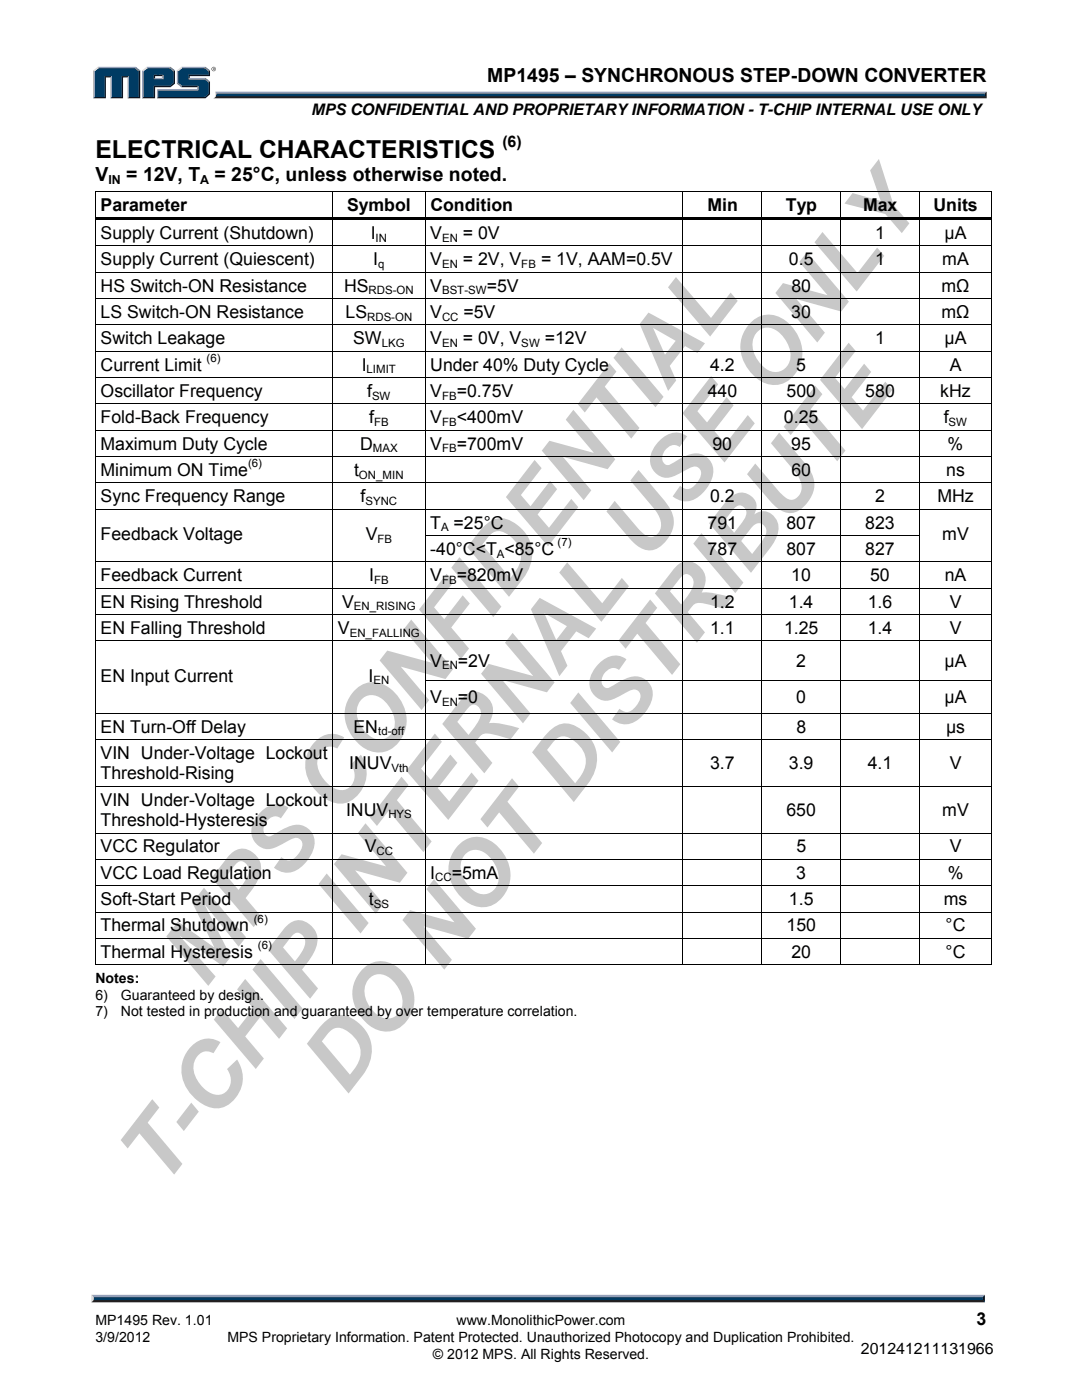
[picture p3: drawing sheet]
<svg xmlns="http://www.w3.org/2000/svg" width="216mm" height="279mm" viewBox="0 0 216 279" stroke-linecap="round" stroke-linejoin="round" font-family="sans-serif">
<path d="M43 18.3h153.9l-.4 .7h-153.4z" fill="#94a0b9"/>
<path d="M43.1 19h153.4l.4 .6h-154.3l.4-.2z" fill="#231f20"/>
<path d="M196.5 18.7l.4-.4v1.3l-.4-.4z" fill="#001339"/>
<path d="M43.2 18.7h153.3v.5h-153.4z" fill="#003b63"/>
<path d="M43 18.3l.2 .5a.79 .79 0 0 1-.6 .8 1.24 1.24 0 0 0 .4-1.3z" fill="#dcddde"/>
<path d="M30.7 15.8l.3-.3h1.3l.3 .3z" fill="#94a0b9"/>
<g fill="#003b63">
<path d="M18.9 14.2l.8-.6h7.2l.8 .6v5.2h-2v-4.2h-1.4v4.2h-2v-4.2h-1.4v4.2h-2z"/>
<path d="M28.6 14.2l.8-.6h2.2v1.3h-.9v.9h1.9v-.9h-1.3v-1.3h2.5l.8 .6v2.3l-.8 .6h-3.1v2.3h-2.1z"/>
<path d="M31.5 18h8.1v-.9h-3.3l-.8-.6v-2.3l.8-.6h4.5l.8 .6v.7h-4v.9h3.2l.8 .6v2.2l-.8 .8h-9.3z"/>
</g>
<path d="M36.2 13.5h4.8" fill="none" stroke="#94a0b9" stroke-width=".27"/>
<path d="M35.3 14l.9-.7 .2 .3-.8 .6z" fill="#dcddde"/>
<path d="M35.4 14v2.7" fill="none" stroke="#94a0b9" stroke-width=".27"/>
<path d="M35.3 16.7l.3-.2 .8 .6-.2 .3z" fill="#547194"/>
<path d="M36.2 17.3h3.4" fill="none" stroke="#001339" stroke-width=".27"/>
<g fill="#94a0b9">
<path d="M31.3 17.8h8v-.4l.3-.3v.9h-8z"/>
<path d="M31.3 17.8l.3 .2v1.4l-.3 .2z"/>
</g>
<path d="M37.6 14.9h4v-.7l.3-.2v1.2h-4v.3l-.3 .3z" fill="#001339"/>
<path d="M37.6 15.7h3.4" fill="none" stroke="#94a0b9" stroke-width=".27"/>
<path d="M41 15.5l.9 .8-.3 .1-.8-.6z" fill="#547194"/>
<g fill="#001339">
<path d="M31.3 19.6l.3-.2h9.2l.8-.8v-2.2l.3-.1v2.5l-.9 .8z"/>
<path d="M30.7 17.1h3.1l.8-.6v-2.3l.3-.2v2.7l-.9 .7h-3v2.2h-2.7l.3-.2h2.1z"/>
</g>
<path d="M34 13.3l.9 .7-.3 .2-.8-.6z" fill="#547194"/>
<path d="M29.2 13.5h4.8" fill="none" stroke="#94a0b9" stroke-width=".27"/>
<path d="M28.3 14l.9-.7 .2 .3-.8 .6z" fill="#dcddde"/>
<path d="M28.5 14v5.6" fill="none" stroke="#94a0b9" stroke-width=".27"/>
<path d="M32.3 15.2l.3-.3v.9l-.3-.3z" fill="#94a0b9"/>
<g fill="#001339">
<path d="M30.7 14.9h1.9l-.3 .3h-1.3v.3l-.3 .3z"/>
<path d="M27.7 14.2l.3-.2v5.6h-2.5l.2-.2h2z"/>
</g>
<path d="M27.1 13.3l.9 .7-.3 .2-.8-.6z" fill="#547194"/>
<path d="M19.5 13.5h7.6" fill="none" stroke="#94a0b9" stroke-width=".27"/>
<path d="M18.6 14l.9-.7 .2 .3-.8 .6z" fill="#dcddde"/>
<path d="M18.7 14v5.6" fill="none" stroke="#94a0b9" stroke-width=".27"/>
<path d="M20.9 15.2h1.4l-.3 .3h-.9v4.1h-2.5l.3-.2h2z" fill="#001339"/>
<path d="M22.2 15.2v4.4" fill="none" stroke="#94a0b9" stroke-width=".27"/>
<path d="M24.3 15.2h1.4l-.2 .3h-.9v4.1h-2.6l.3-.2h2z" fill="#001339"/>
<path d="M25.6 15.2v4.4" fill="none" stroke="#94a0b9" stroke-width=".27"/>
<path d="M41 13.3l.9 .7-.3 .2-.8-.6z" fill="#547194"/>
<g fill="#231f20">
<path d="M18.7 259.2h177.4l.4 .7h-178.3z"/>
<path d="M42.2 13.8a.45 .45 0 0 1 .9 0 .45 .45 0 0 1-.9 0zM42.3 13.8a.37 .37 0 0 0 .7 0 .37 .37 0 0 0-.7 0zM42.5 13.5l.3 .1v.4l-.2-.2-.1 .2zM42.6 13.6v.2l.1-.1z"/>
</g>
<path d="M18.3 258.4h178.2l-.4 .8h-177.4z" fill="#94a0b9"/>
<path d="M196.5 258.4v1.5l-.4-.4v-.6z" fill="#001339"/>
<path d="M18.7 258.9h177.4v.6h-177.4z" fill="#003b63"/>
<path d="M18.2 258.4l.5 .5v.5l-.5 .5z" fill="#dcddde"/>
<g fill="#000">
<path d="M19 38.1h.1v.7h-.1zM66.3 38.1h.2v.7h-.2zM84.8 38.1h.1v.7h-.1zM136.2 38.1h.2v.7h-.2zM151.9 38.1h.2v.7h-.2zM167.7 38.1h.1v.7h-.1zM183.4 38.1h.2v.7h-.2zM197.8 38.1h.2v.7h-.2zM197.8 38.1h.2v.2h-.2zM19 43.4h.1v1h-.1zM19 49h.1v.7h-.1zM19 54.2h.1v.7h-.1z"/>
<path d="M19.1 43.4h47.2v.5h-47.2zM66.3 43.9h.2v.5h-.2zM66.3 43.4h18.5v.5h-18.5zM66.3 49h.2v.7h-.2zM66.3 54.2h.2v.7h-.2zM84.8 43.9h.1v.5h-.1zM84.8 43.4h51.4v.5h-51.4zM84.8 49h.1v.7h-.1zM84.8 54.2h.1v.7h-.1zM136.2 43.9h.2v.5h-.2zM136.2 43.4h15.7v.5h-15.7zM136.2 49h.2v.7h-.2z"/>
<path d="M136.2 54.2h.2v.7h-.2zM151.9 43.9h.2v.5h-.2zM151.9 43.4h15.8v.5h-15.8zM151.9 49h.2v.7h-.2zM151.9 54.2h.2v.7h-.2zM167.7 43.9h.1v.5h-.1zM167.7 43.4h15.7v.5h-15.7zM167.7 49h.1v.7h-.1zM167.7 54.2h.1v.7h-.1zM183.4 43.9h.2v.5h-.2zM183.4 43.4h14.4v.5h-14.4zM183.4 49h.2v.7h-.2z"/>
<path d="M183.4 54.2h.2v.7h-.2zM197.8 43.4h.2v1h-.2zM197.8 49h.2v.7h-.2zM197.8 54.2h.2v.7h-.2zM19 59.5h.1v.7h-.1zM19 64.7h.1v.7h-.1zM19 70h.1v.7h-.1zM19 75.3h.1v.7h-.1zM66.3 59.5h.2v.7h-.2zM66.3 64.7h.2v.7h-.2zM66.3 70h.2v.7h-.2zM66.3 75.3h.2v.7h-.2z"/>
<path d="M84.8 59.5h.1v.7h-.1zM84.8 64.7h.1v.7h-.1zM84.8 70h.1v.7h-.1zM84.8 75.3h.1v.7h-.1zM136.2 59.5h.2v.7h-.2zM136.2 64.7h.2v.7h-.2zM136.2 70h.2v.7h-.2zM136.2 75.3h.2v.7h-.2zM151.9 59.5h.2v.7h-.2zM151.9 64.7h.2v.7h-.2zM151.9 70h.2v.7h-.2zM151.9 75.3h.2v.7h-.2z"/>
<path d="M167.7 59.5h.1v.7h-.1zM167.7 64.7h.1v.7h-.1zM167.7 70h.1v.7h-.1zM167.7 75.3h.1v.7h-.1zM183.4 59.5h.2v.7h-.2zM183.4 64.7h.2v.7h-.2zM183.4 70h.2v.7h-.2zM183.4 75.3h.2v.7h-.2zM197.8 59.5h.2v.7h-.2zM197.8 64.7h.2v.7h-.2zM197.8 70h.2v.7h-.2zM197.8 75.3h.2v.7h-.2z"/>
<path d="M19 80.5h.1v.7h-.1zM19 85.8h.1v.7h-.1zM19 91h.1v.7h-.1zM19 96.3h.1v.7h-.1zM66.3 80.5h.2v.7h-.2zM66.3 85.8h.2v.7h-.2zM66.3 91h.2v.7h-.2zM66.3 96.3h.2v.7h-.2zM84.8 80.5h.1v.7h-.1zM84.8 85.8h.1v.7h-.1zM84.8 91h.1v.7h-.1zM84.8 96.3h.1v.7h-.1z"/>
<path d="M136.2 80.5h.2v.7h-.2zM136.2 85.8h.2v.7h-.2zM136.2 91h.2v.7h-.2zM136.2 96.3h.2v.7h-.2zM151.9 80.5h.2v.7h-.2zM151.9 85.8h.2v.7h-.2zM151.9 91h.2v.7h-.2zM151.9 96.3h.2v.7h-.2zM167.7 80.5h.1v.7h-.1zM167.7 85.8h.1v.7h-.1zM167.7 91h.1v.7h-.1zM167.7 96.3h.1v.7h-.1z"/>
<path d="M183.4 80.5h.2v.7h-.2zM183.4 85.8h.2v.7h-.2zM183.4 91h.2v.7h-.2zM183.4 96.3h.2v.7h-.2zM197.8 80.5h.2v.7h-.2zM197.8 85.8h.2v.7h-.2zM197.8 91h.2v.7h-.2zM197.8 96.3h.2v.7h-.2zM19 101.5h.1v.7h-.1zM19 106.8h.1v.7h-.1zM19 112.1h.1v.7h-.1zM19 117.3h.1v.7h-.1z"/>
<path d="M66.3 101.5h.2v.7h-.2zM66.3 106.8h.2v.7h-.2zM66.3 112.1h.2v.7h-.2zM66.3 117.3h.2v.7h-.2zM84.8 101.5h.1v.7h-.1zM84.8 106.8h.1v.7h-.1zM84.8 112.1h.1v.7h-.1zM84.8 117.3h.1v.7h-.1zM136.2 101.5h.2v.7h-.2zM136.2 106.8h.2v.7h-.2zM136.2 112.1h.2v.7h-.2zM136.2 117.3h.2v.7h-.2z"/>
<path d="M151.9 101.5h.2v.7h-.2zM151.9 106.8h.2v.7h-.2zM151.9 112.1h.2v.7h-.2zM151.9 117.3h.2v.7h-.2zM167.7 101.5h.1v.7h-.1zM167.7 106.8h.1v.7h-.1zM167.7 112.1h.1v.7h-.1zM167.7 117.3h.1v.7h-.1zM183.4 101.5h.2v.7h-.2zM183.4 106.8h.2v.7h-.2zM183.4 112.1h.2v.7h-.2zM183.4 117.3h.2v.7h-.2z"/>
<path d="M197.8 101.5h.2v.7h-.2zM197.8 106.8h.2v.7h-.2zM197.8 112.1h.2v.7h-.2zM197.8 117.3h.2v.7h-.2zM19 122.6h.1v.7h-.1zM19 127.8h.1v.7h-.1zM19 135.7h.1v.7h-.1zM66.3 122.6h.2v.7h-.2zM66.3 127.8h.2v.7h-.2zM66.3 135.7h.2v.7h-.2zM84.8 122.6h.1v.7h-.1zM84.8 127.8h.1v.7h-.1z"/>
<path d="M84.8 135.7h.1v.7h-.1zM136.2 122.6h.2v.7h-.2zM136.2 127.8h.2v.7h-.2zM136.2 135.7h.2v.7h-.2zM151.9 122.6h.2v.7h-.2zM151.9 127.8h.2v.7h-.2zM151.9 135.7h.2v.7h-.2zM167.7 122.6h.1v.7h-.1zM167.7 127.8h.1v.7h-.1zM167.7 135.7h.1v.7h-.1zM183.4 122.6h.2v.7h-.2zM183.4 127.8h.2v.7h-.2z"/>
<path d="M183.4 135.7h.2v.7h-.2zM197.8 122.6h.2v.7h-.2zM197.8 127.8h.2v.7h-.2zM197.8 135.7h.2v.7h-.2zM19 142.3h.1v.7h-.1zM19 147.5h.1v.7h-.1zM19 156.8h.1v.7h-.1zM66.3 142.3h.2v.7h-.2zM66.3 147.5h.2v.7h-.2zM66.3 156.8h.2v.7h-.2zM84.8 142.3h.1v.7h-.1zM84.8 147.5h.1v.7h-.1z"/>
<path d="M84.8 156.8h.1v.7h-.1zM136.2 142.3h.2v.7h-.2zM136.2 147.5h.2v.7h-.2zM136.2 156.8h.2v.7h-.2zM151.9 142.3h.2v.7h-.2zM151.9 147.5h.2v.7h-.2zM151.9 156.8h.2v.7h-.2zM167.7 142.3h.1v.7h-.1zM167.7 147.5h.1v.7h-.1zM167.7 156.8h.1v.7h-.1zM183.4 142.3h.2v.7h-.2zM183.4 147.5h.2v.7h-.2z"/>
<path d="M183.4 156.8h.2v.7h-.2zM197.8 142.3h.2v.7h-.2zM197.8 147.5h.2v.7h-.2zM197.8 156.8h.2v.7h-.2zM19 166.2h.1v.7h-.1zM19 171.4h.1v.7h-.1zM19 176.7h.1v.7h-.1zM66.3 166.2h.2v.7h-.2zM66.3 171.4h.2v.7h-.2zM66.3 176.7h.2v.7h-.2zM84.8 166.2h.1v.7h-.1zM84.8 171.4h.1v.7h-.1z"/>
<path d="M84.8 176.7h.1v.7h-.1zM136.2 166.2h.2v.7h-.2zM136.2 171.4h.2v.7h-.2zM136.2 176.7h.2v.7h-.2zM151.9 166.2h.2v.7h-.2zM151.9 171.4h.2v.7h-.2zM151.9 176.7h.2v.7h-.2zM167.7 166.2h.1v.7h-.1zM167.7 171.4h.1v.7h-.1zM167.7 176.7h.1v.7h-.1zM183.4 166.2h.2v.7h-.2zM183.4 171.4h.2v.7h-.2z"/>
<path d="M183.4 176.7h.2v.7h-.2zM197.8 166.2h.2v.7h-.2zM197.8 171.4h.2v.7h-.2zM197.8 176.7h.2v.7h-.2zM19 181.9h.1v.7h-.1zM19 187.2h.1v.7h-.1zM66.3 181.9h.2v.7h-.2zM66.3 187.2h.2v.7h-.2zM84.8 181.9h.1v.7h-.1zM84.8 187.2h.1v.7h-.1zM136.2 181.9h.2v.7h-.2zM136.2 187.2h.2v.7h-.2z"/>
<path d="M151.9 181.9h.2v.7h-.2zM151.9 187.2h.2v.7h-.2zM167.7 181.9h.1v.7h-.1zM167.7 187.2h.1v.7h-.1zM183.4 181.9h.2v.7h-.2zM183.4 187.2h.2v.7h-.2zM197.8 181.9h.2v.7h-.2zM197.8 187.2h.2v.7h-.2zM197.8 192.4h.2v.2h-.2z"/>
</g>
<g fill="none" stroke="#000" stroke-width=".2">
<path d="M19 38.2h47.3M19 38.8v4.6M66.4 38.8v4.6M66.5 38.2h18.3M84.8 38.8v4.6M84.9 38.2h51.3M136.3 38.8v4.6M136.4 38.2h15.5M152 38.8v4.6M152.1 38.2h15.6M167.7 38.8v4.6M167.8 38.2h15.6"/>
<path d="M183.5 38.8v4.6M183.6 38.2h14.2M197.9 38.8v4.6M19 44.4v4.6M19 49.7v4.5M19 54.9v4.6M19.1 49.1h47.2M19.1 54.3h47.2M19.1 59.6h47.2M66.4 44.4v4.6M66.4 49.7v4.5M66.4 54.9v4.6"/>
<path d="M66.5 49.1h18.3M66.5 54.3h18.3M66.5 59.6h18.3M84.8 44.4v4.6M84.8 49.7v4.5M84.8 54.9v4.6M84.9 49.1h51.3M84.9 54.3h51.3M84.9 59.6h51.3M136.3 44.4v4.6M136.3 49.7v4.5M136.3 54.9v4.6"/>
<path d="M136.4 49.1h15.5M136.4 54.3h15.5M136.4 59.6h15.5M152 44.4v4.6M152 49.7v4.5M152 54.9v4.6M152.1 49.1h15.6M152.1 54.3h15.6M152.1 59.6h15.6M167.7 44.4v4.6M167.7 49.7v4.5M167.7 54.9v4.6"/>
<path d="M167.8 49.1h15.6M167.8 54.3h15.6M167.8 59.6h15.6M183.5 44.4v4.6M183.5 49.7v4.5M183.5 54.9v4.6M183.6 49.1h14.2M183.6 54.3h14.2M183.6 59.6h14.2M197.9 44.4v4.6M197.9 49.7v4.5M197.9 54.9v4.6"/>
<path d="M19 60.2v4.5M19 65.4v4.6M19 70.7v4.6M19 76v4.5M19.1 64.8h47.2M19.1 70.1h47.2M19.1 75.4h47.2M66.4 60.2v4.5M66.4 65.4v4.6M66.4 70.7v4.6M66.4 76v4.5M66.5 64.8h18.3"/>
<path d="M66.5 70.1h18.3M66.5 75.4h18.3M84.8 60.2v4.5M84.8 65.4v4.6M84.8 70.7v4.6M84.8 76v4.5M84.9 64.8h51.3M84.9 70.1h51.3M84.9 75.4h51.3M136.3 60.2v4.5M136.3 65.4v4.6M136.3 70.7v4.6"/>
<path d="M136.3 76v4.5M136.4 64.8h15.5M136.4 70.1h15.5M136.4 75.4h15.5M152 60.2v4.5M152 65.4v4.6M152 70.7v4.6M152 76v4.5M152.1 64.8h15.6M152.1 70.1h15.6M152.1 75.4h15.6M167.7 60.2v4.5"/>
<path d="M167.7 65.4v4.6M167.7 70.7v4.6M167.7 76v4.5M167.8 64.8h15.6M167.8 70.1h15.6M167.8 75.4h15.6M183.5 60.2v4.5M183.5 65.4v4.6M183.5 70.7v4.6M183.5 76v4.5M183.6 64.8h14.2M183.6 70.1h14.2"/>
<path d="M183.6 75.4h14.2M197.9 60.2v4.5M197.9 65.4v4.6M197.9 70.7v4.6M197.9 76v4.5M19 81.2v4.6M19 86.5v4.5M19 91.7v4.6M19 97v4.5M19.1 80.6h47.2M19.1 85.9h47.2M19.1 91.1h47.2"/>
<path d="M19.1 96.4h47.2M66.4 81.2v4.6M66.4 86.5v4.5M66.4 91.7v4.6M66.4 97v4.5M66.5 80.6h18.3M66.5 85.9h18.3M66.5 91.1h18.3M66.5 96.4h18.3M84.8 81.2v4.6M84.8 86.5v4.5M84.8 91.7v4.6"/>
<path d="M84.8 97v4.5M84.9 80.6h51.3M84.9 85.9h51.3M84.9 91.1h51.3M84.9 96.4h51.3M136.3 81.2v4.6M136.3 86.5v4.5M136.3 91.7v4.6M136.3 97v4.5M136.4 80.6h15.5M136.4 85.9h15.5M136.4 91.1h15.5"/>
<path d="M136.4 96.4h15.5M152 81.2v4.6M152 86.5v4.5M152 91.7v4.6M152 97v4.5M152.1 80.6h15.6M152.1 85.9h15.6M152.1 91.1h15.6M152.1 96.4h15.6M167.7 81.2v4.6M167.7 86.5v4.5M167.7 91.7v4.6"/>
<path d="M167.7 97v4.5M167.8 80.6h15.6M167.8 85.9h15.6M167.8 91.1h15.6M167.8 96.4h15.6M183.5 81.2v4.6M183.5 86.5v4.5M183.5 91.7v4.6M183.5 97v4.5M183.6 80.6h14.2M183.6 85.9h14.2M183.6 91.1h14.2"/>
<path d="M183.6 96.4h14.2M197.9 81.2v4.6M197.9 86.5v4.5M197.9 91.7v4.6M197.9 97v4.5M19 102.2v4.6M19 107.5v4.6M19 112.8v4.5M19 118v4.6M19.1 101.6h47.2M19.1 112.1h47.2M19.1 117.4h47.2"/>
<path d="M66.4 102.2v4.6M66.4 107.5v4.6M66.4 112.8v4.5M66.4 118v4.6M66.5 101.6h18.3M66.5 112.1h18.3M66.5 117.4h18.3M84.8 102.2v4.6M84.8 107.5v4.6M84.8 112.8v4.5M84.8 118v4.6M84.9 101.6h51.3"/>
<path d="M84.9 106.9h51.3M84.9 112.1h51.3M84.9 117.4h51.3M136.3 102.2v4.6M136.3 107.5v4.6M136.3 112.8v4.5M136.3 118v4.6M136.4 101.6h15.5M136.4 106.9h15.5M136.4 112.1h15.5M136.4 117.4h15.5M152 102.2v4.6"/>
<path d="M152 107.5v4.6M152 112.8v4.5M152 118v4.6M152.1 101.6h15.6M152.1 106.9h15.6M152.1 112.1h15.6M152.1 117.4h15.6M167.7 102.2v4.6M167.7 107.5v4.6M167.7 112.8v4.5M167.7 118v4.6M167.8 101.6h15.6"/>
<path d="M167.8 106.9h15.6M167.8 112.1h15.6M167.8 117.4h15.6M183.5 102.2v4.6M183.5 107.5v4.6M183.5 112.8v4.5M183.5 118v4.6M183.6 101.6h14.2M183.6 112.1h14.2M183.6 117.4h14.2M197.9 102.2v4.6M197.9 107.5v4.6"/>
<path d="M197.9 112.8v4.5M197.9 118v4.6M19 123.3v4.5M19 128.5v7.2M19 136.4v5.9M19.1 122.6h47.2M19.1 127.9h47.2M66.4 123.3v4.5M66.4 128.5v7.2M66.4 136.4v5.9M66.5 122.6h18.3M66.5 127.9h18.3"/>
<path d="M84.8 123.3v4.5M84.8 128.5v7.2M84.8 136.4v5.9M84.9 122.6h51.3M84.9 127.9h51.3M84.9 135.8h51.3M136.3 123.3v4.5M136.3 128.5v7.2M136.3 136.4v5.9M136.4 122.6h15.5M136.4 127.9h15.5M136.4 135.8h15.5"/>
<path d="M152 123.3v4.5M152 128.5v7.2M152 136.4v5.9M152.1 122.6h15.6M152.1 127.9h15.6M152.1 135.8h15.6M167.7 123.3v4.5M167.7 128.5v7.2M167.7 136.4v5.9M167.8 122.6h15.6M167.8 127.9h15.6M167.8 135.8h15.6"/>
<path d="M183.5 123.3v4.5M183.5 128.5v7.2M183.5 136.4v5.9M183.6 122.6h14.2M183.6 127.9h14.2M183.6 135.8h14.2M197.9 123.3v4.5M197.9 128.5v7.2M197.9 136.4v5.9M19 143v4.5M19 148.2v8.6M19 157.5v8.7"/>
<path d="M19.1 142.4h47.2M19.1 147.6h47.2M19.1 156.9h47.2M66.4 143v4.5M66.4 148.2v8.6M66.4 157.5v8.7M66.5 142.4h18.3M66.5 147.6h18.3M66.5 156.9h18.3M84.8 143v4.5M84.8 148.2v8.6M84.8 157.5v8.7"/>
<path d="M84.9 142.4h51.3M84.9 147.6h51.3M84.9 156.9h51.3M136.3 143v4.5M136.3 148.2v8.6M136.3 157.5v8.7M136.4 142.4h15.5M136.4 147.6h15.5M136.4 156.9h15.5M152 143v4.5M152 148.2v8.6M152 157.5v8.7"/>
<path d="M152.1 142.4h15.6M152.1 147.6h15.6M152.1 156.9h15.6M167.7 143v4.5M167.7 148.2v8.6M167.7 157.5v8.7M167.8 142.4h15.6M167.8 147.6h15.6M167.8 156.9h15.6M183.5 143v4.5M183.5 148.2v8.6M183.5 157.5v8.7"/>
<path d="M183.6 142.4h14.2M183.6 147.6h14.2M183.6 156.9h14.2M197.9 143v4.5M197.9 148.2v8.6M197.9 157.5v8.7M19 166.9v4.5M19 172.1v4.6M19 177.4v4.5M19.1 166.2h47.2M19.1 171.5h47.2M19.1 176.8h47.2"/>
<path d="M66.4 166.9v4.5M66.4 172.1v4.6M66.4 177.4v4.5M66.5 166.2h18.3M66.5 171.5h18.3M66.5 176.8h18.3M84.8 166.9v4.5M84.8 172.1v4.6M84.8 177.4v4.5M84.9 166.2h51.3M84.9 171.5h51.3M84.9 176.8h51.3"/>
<path d="M136.3 166.9v4.5M136.3 172.1v4.6M136.3 177.4v4.5M136.4 166.2h15.5M136.4 171.5h15.5M136.4 176.8h15.5M152 166.9v4.5M152 172.1v4.6M152 177.4v4.5M152.1 166.2h15.6M152.1 171.5h15.6M152.1 176.8h15.6"/>
<path d="M167.7 166.9v4.5M167.7 172.1v4.6M167.7 177.4v4.5M167.8 166.2h15.6M167.8 171.5h15.6M167.8 176.8h15.6M183.5 166.9v4.5M183.5 172.1v4.6M183.5 177.4v4.5M183.6 166.2h14.2M183.6 171.5h14.2M183.6 176.8h14.2"/>
<path d="M197.9 166.9v4.5M197.9 172.1v4.6M197.9 177.4v4.5M19 192.5h47.3M19 182.6v4.6M19 187.9v4.7M19.1 182h47.2M19.1 187.3h47.2M66.4 182.6v4.6M66.4 187.9v4.7M66.5 182h18.3M66.5 187.3h18.3"/>
<path d="M66.5 192.5h18.3M84.8 182.6v4.6M84.8 187.9v4.7M84.9 182h51.3M84.9 187.3h51.3M84.9 192.5h51.3M136.3 182.6v4.6M136.3 187.9v4.7M136.4 182h15.5M136.4 187.3h15.5M136.4 192.5h15.5M152 182.6v4.6"/>
<path d="M152 187.9v4.7M152.1 182h15.6M152.1 187.3h15.6M152.1 192.5h15.6M167.7 182.6v4.6M167.7 187.9v4.7M167.8 182h15.6M167.8 187.3h15.6M167.8 192.5h15.6M183.5 182.6v4.6M183.5 187.9v4.7M183.6 182h14.2"/>
<path d="M183.6 187.3h14.2M183.6 192.5h14.2M197.9 182.6v4.6M197.9 187.9v4.7"/>
</g>
<g font-size="17.6" fill="#c8c8c8">
<text x="40.8" y="197.7" transform="rotate(-52 40.8 197.7)">MPS CONFIDENTIAL</text>
<text x="68.7" y="219.3" transform="rotate(-52 68.7 219.3)">DO NOT DISTRIBUTE</text>
<text x="32.3" y="237.6" transform="rotate(-52 32.3 237.6)">T-CHIP INTERNAL USE ONLY</text>
</g>
<text font-size="4.9" x="19" y="31.5">ELECTRICAL CHARACTERISTICS</text>
<g font-size="3.9">
<text x="97.2" y="16.3">MP1495 – SYNCHRONOUS STEP-DOWN CONVERTER</text>
<text x="19" y="36.2">V</text>
<text x="25.2" y="36.2">= 12V, T</text>
<text x="42.8" y="36.2">= 25°C, unless otherwise noted.</text>
</g>
<g font-size="3.5">
<text x="20.1" y="42.1">Parameter</text>
<text x="20.1" y="47.7">Supply Current (Shutdown)</text>
<text x="69.3" y="42.1">Symbol</text>
<text x="74" y="47.7">I</text>
<text x="85.9" y="47.7">V</text>
<text x="85.9" y="42.1">Condition</text>
<text x="92.4" y="47.7">= 0V</text>
<text x="141.1" y="42.1">Min</text>
<text x="156.8" y="42.1">Typ</text>
<text x="172.2" y="42.1">Max</text>
<text x="174.6" y="47.7">1</text>
<text x="186.3" y="42.1">Units</text>
<text x="188.5" y="47.7">μA</text>
<text x="20.1" y="52.9">Supply Current (Quiescent)</text>
<text x="74.5" y="52.9">I</text>
<text x="85.9" y="52.9">V</text>
<text x="92.4" y="52.9">= 2V, V</text>
<text x="108" y="52.9">= 1V, AAM=0.5V</text>
<text x="157.4" y="52.9">0.5</text>
<text x="174.6" y="52.9">1</text>
<text x="188" y="52.9">mA</text>
<text x="20.1" y="58.2">HS Switch-ON Resistance</text>
<text x="68.6" y="58.2">HS</text>
<text x="85.9" y="58.2">V</text>
<text x="97.1" y="58.2">=5V</text>
<text x="157.9" y="58.2">80</text>
<text x="187.9" y="58.2">mΩ</text>
<text x="20.1" y="63.5">LS Switch-ON Resistance</text>
<text x="68.9" y="63.5">LS</text>
<text x="85.9" y="63.5">V</text>
<text x="92.5" y="63.5">=5V</text>
<text x="157.9" y="63.5">30</text>
<text x="187.9" y="63.5">mΩ</text>
<text x="20.1" y="68.7">Switch Leakage</text>
<text x="70.4" y="68.7">SW</text>
<text x="85.9" y="68.7">V</text>
<text x="92.4" y="68.7">= 0V, V</text>
<text x="108.7" y="68.7">=12V</text>
<text x="174.6" y="68.7">1</text>
<text x="188.5" y="68.7">μA</text>
<text x="20.1" y="74">Current Limit</text>
<text x="72.2" y="74">I</text>
<text x="85.9" y="74">Under 40% Duty Cycle</text>
<text x="141.7" y="74">4.2</text>
<text x="158.9" y="74">5</text>
<text x="189.5" y="74">A</text>
<text x="20.1" y="79.2">Oscillator Frequency</text>
<text x="73.3" y="79.2">f</text>
<text x="85.9" y="79.2">V</text>
<text x="91.1" y="79.2">=0.75V</text>
<text x="141.2" y="79.2">440</text>
<text x="156.9" y="79.2">500</text>
<text x="172.7" y="79.2">580</text>
<text x="187.6" y="79.2">kHz</text>
<text x="20.1" y="84.5">Fold-Back Frequency</text>
<text x="20.1" y="89.7">Maximum Duty Cycle</text>
<text x="71.9" y="89.7">D</text>
<text x="73.7" y="84.5">f</text>
<text x="85.9" y="89.7">V</text>
<text x="85.9" y="84.5">V</text>
<text x="91.1" y="84.5">&lt;400mV</text>
<text x="91.1" y="89.7">=700mV</text>
<text x="142.2" y="89.7">90</text>
<text x="156.4" y="84.5">0.25</text>
<text x="157.9" y="89.7">95</text>
<text x="188.3" y="84.5">f</text>
<text x="189.1" y="89.7">%</text>
<text x="20.1" y="95">Minimum ON Time</text>
<text x="70.7" y="95">t</text>
<text x="157.9" y="95">60</text>
<text x="188.8" y="95">ns</text>
<text x="20.1" y="100.2">Sync Frequency Range</text>
<text x="71.9" y="100.2">f</text>
<text x="141.7" y="100.2">0.2</text>
<text x="174.6" y="100.2">2</text>
<text x="187" y="100.2">MHz</text>
<text x="20.1" y="107.8">Feedback Voltage</text>
<text x="73" y="107.8">V</text>
<text x="85.9" y="105.5">T</text>
<text x="90.5" y="105.5">=25°C</text>
<text x="141.2" y="105.5">791</text>
<text x="156.9" y="105.5">807</text>
<text x="172.6" y="105.5">823</text>
<text x="188" y="107.8">mV</text>
<text x="85.9" y="110.8">-40°C&lt;T &lt;85°C</text>
<text x="141.2" y="110.8">787</text>
<text x="156.9" y="110.8">807</text>
<text x="172.7" y="110.8">827</text>
<text x="20.1" y="116">Feedback Current</text>
<text x="73.7" y="116">I</text>
<text x="85.9" y="116">V</text>
<text x="91.1" y="116">=820mV</text>
<text x="157.9" y="116">10</text>
<text x="173.6" y="116">50</text>
<text x="188.5" y="116">nA</text>
<text x="20.1" y="121.3">EN Rising Threshold</text>
<text x="68.3" y="121.3">V</text>
<text x="141.7" y="121.3">1.2</text>
<text x="157.4" y="121.3">1.4</text>
<text x="173.1" y="121.3">1.6</text>
<text x="189.5" y="121.3">V</text>
<text x="20.1" y="126.5">EN Falling Threshold</text>
<text x="67.4" y="126.5">V</text>
<text x="141.7" y="126.5">1.1</text>
<text x="156.4" y="126.5">1.25</text>
<text x="173.1" y="126.5">1.4</text>
<text x="189.5" y="126.5">V</text>
<text x="20.1" y="136">EN Input Current</text>
<text x="73.5" y="136">I</text>
<text x="85.9" y="133.1">V</text>
<text x="91.4" y="133.1">=2V</text>
<text x="158.9" y="133.1">2</text>
<text x="188.5" y="133.1">μA</text>
<text x="85.9" y="140.3">V</text>
<text x="91.4" y="140.3">=0</text>
<text x="158.9" y="140.3">0</text>
<text x="188.5" y="140.3">μA</text>
<text x="20.1" y="146.2">EN Turn-Off Delay</text>
<text x="70.5" y="146.2">EN</text>
<text x="158.9" y="146.2">8</text>
<text x="188.8" y="146.2">μs</text>
<text x="20.1" y="151.5">VIN Under-Voltage Lockout</text>
<text x="20.1" y="155.6">Threshold-Rising</text>
<text x="69.7" y="153.5">INUV</text>
<text x="141.7" y="153.5">3.7</text>
<text x="157.4" y="153.5">3.9</text>
<text x="173.1" y="153.5">4.1</text>
<text x="189.5" y="153.5">V</text>
<text x="20.1" y="160.8">VIN Under-Voltage Lockout</text>
<text x="20.1" y="164.9">Threshold-Hysteresis</text>
<text x="69" y="162.8">INUV</text>
<text x="156.9" y="162.8">650</text>
<text x="188" y="162.8">mV</text>
<text x="20.1" y="170.1">VCC Regulator</text>
<text x="72.8" y="170.1">V</text>
<text x="158.9" y="170.1">5</text>
<text x="189.5" y="170.1">V</text>
<text x="20.1" y="175.4">VCC Load Regulation</text>
<text x="85.9" y="175.4">I</text>
<text x="90.1" y="175.4">=5mA</text>
<text x="158.9" y="175.4">3</text>
<text x="189.1" y="175.4">%</text>
<text x="20.1" y="180.6">Soft-Start Period</text>
<text x="20.1" y="185.9">Thermal Shutdown</text>
<text x="73.6" y="180.6">t</text>
<text x="156.9" y="185.9">150</text>
<text x="157.4" y="180.6">1.5</text>
<text x="188.3" y="180.6">ms</text>
<text x="188.7" y="185.9">°C</text>
<text x="20.1" y="191.2">Thermal Hysteresis</text>
<text x="157.9" y="191.2">20</text>
<text x="188.7" y="191.2">°C</text>
<text x="194.9" y="264.5">3</text>
</g>
<g font-size="3.2">
<text x="62.1" y="22.9">MPS CONFIDENTIAL AND PROPRIETARY INFORMATION - T-CHIP INTERNAL USE ONLY</text>
<text x="100.2" y="29.3">(6)</text>
<text x="171.8" y="270.2">201241211131966</text>
</g>
<g font-size="2.8">
<text x="19" y="196.3">Notes:</text>
<text x="19" y="199.5">6)</text>
<text x="19" y="202.8">7)</text>
<text x="24.1" y="199.5">Guaranteed by design.</text>
<text x="24.1" y="202.8">Not tested in production and guaranteed by over temperature correlation.</text>
<text x="19" y="267.9">3/9/2012</text>
<text x="19" y="264.5">MP1495 Rev. 1.01</text>
<text x="45.4" y="267.9">MPS Proprietary Information. Patent Protected. Unauthorized Photocopy and Duplication Prohibited.</text>
<text x="91.1" y="264.5">www.MonolithicPower.com</text>
<text x="86.4" y="271.1">© 2012 MPS. All Rights Reserved.</text>
</g>
<g font-size="2.5">
<text x="21.6" y="36.7">IN</text>
<text x="40" y="36.7">A</text>
</g>
<g font-size="2.3">
<text x="75" y="48.2">IN</text>
<text x="75.5" y="53.5">q</text>
<text x="88.2" y="48.2">EN</text>
<text x="88.2" y="53.5">EN</text>
<text x="104" y="53.5">FB</text>
<text x="73.6" y="58.7">RDS-ON</text>
<text x="88.2" y="58.7">BST-SW</text>
<text x="73.3" y="64">RDS-ON</text>
<text x="88.2" y="64">CC</text>
<text x="76.2" y="69.2">LKG</text>
<text x="88.2" y="69.2">EN</text>
<text x="104" y="69.2">SW</text>
<text x="41.2" y="72.2">(6)</text>
<text x="73.2" y="74.5">LIMIT</text>
<text x="74.2" y="79.8">SW</text>
<text x="88.2" y="79.8">FB</text>
<text x="74.6" y="85">FB</text>
<text x="88.2" y="85">FB</text>
<text x="189.3" y="85">SW</text>
<text x="49.5" y="93.2">(6)</text>
<text x="71.6" y="95.5">ON_MIN</text>
<text x="74.4" y="90.3">MAX</text>
<text x="88.2" y="90.3">FB</text>
<text x="72.9" y="100.8">SYNC</text>
<text x="88" y="106">A</text>
<text x="75.3" y="108.3">FB</text>
<text x="99.1" y="111.3">A</text>
<text x="111.3" y="109">(7)</text>
<text x="74.6" y="116.5">FB</text>
<text x="88.2" y="116.5">FB</text>
<text x="70.6" y="121.8">EN_RISING</text>
<text x="69.8" y="127">EN_FALLING</text>
<text x="74.5" y="136.6">EN</text>
<text x="88.2" y="133.6">EN</text>
<text x="88.2" y="140.8">EN</text>
<text x="75.5" y="146.8">td-off</text>
<text x="78.1" y="154">Vth</text>
<text x="77.5" y="163.3">HYS</text>
<text x="75.1" y="170.6">CC</text>
<text x="86.8" y="175.9">CC</text>
<text x="50.7" y="184.1">(6)</text>
<text x="74.6" y="181.2">SS</text>
<text x="51.5" y="189.4">(6)</text>
</g>
</svg>
